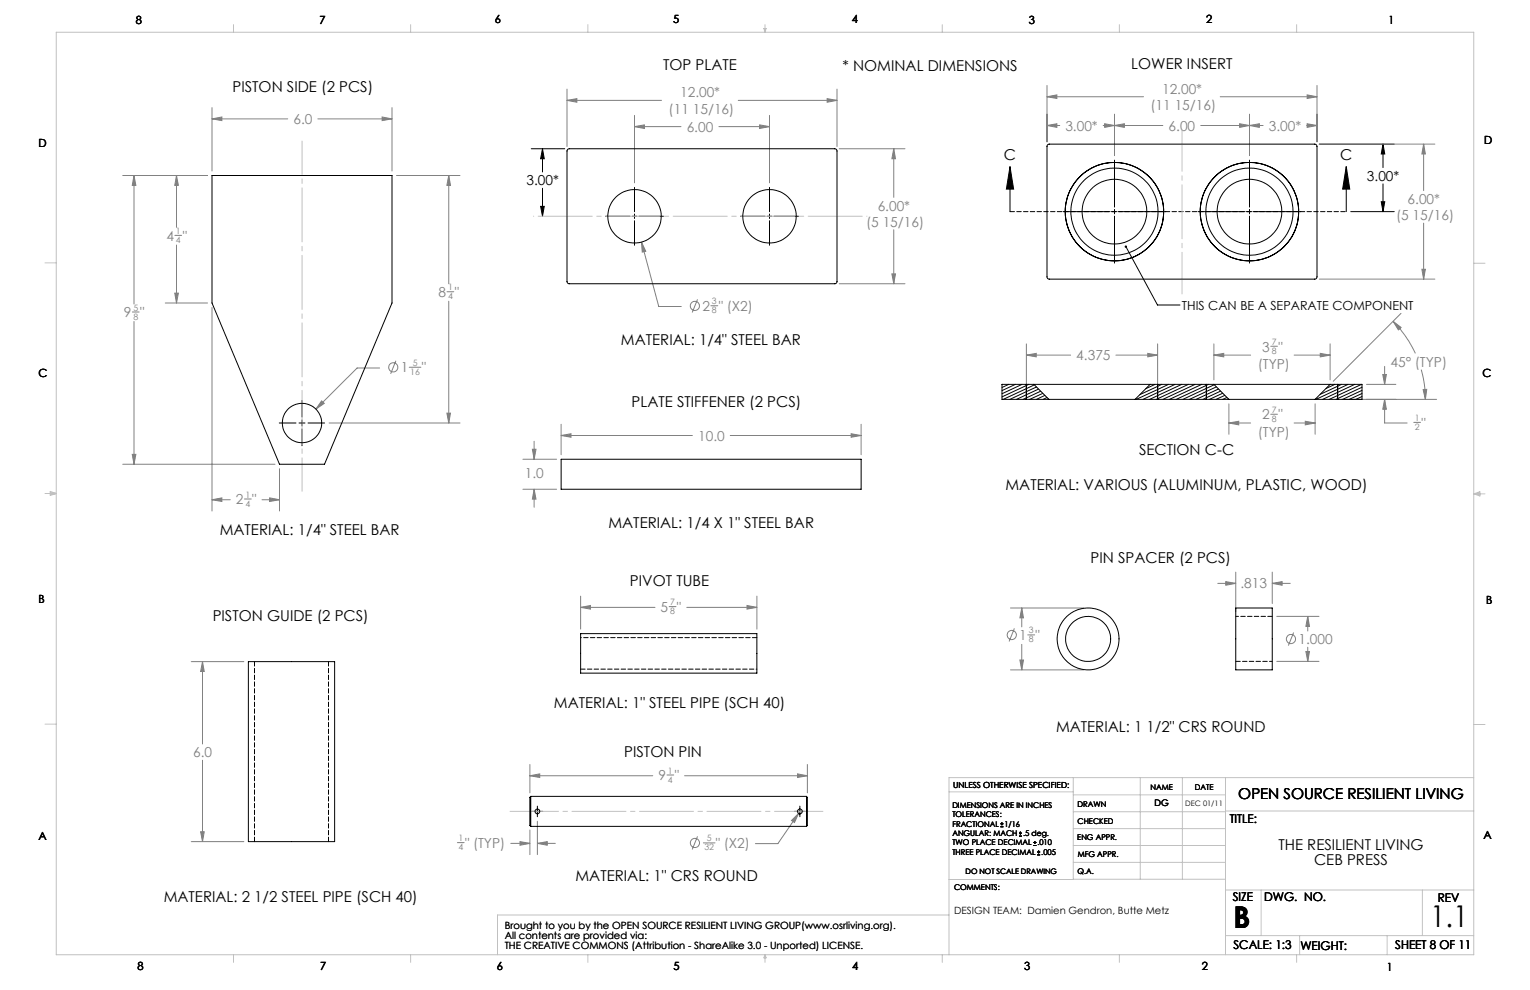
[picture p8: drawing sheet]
<svg xmlns="http://www.w3.org/2000/svg" width="432mm" height="279mm" viewBox="0 0 432 279" stroke-linecap="round" stroke-linejoin="round" font-family="sans-serif">
<g fill="none" stroke="#808080" stroke-width=".28">
<path d="M59.8 33.5l2.8-.5v1zM59.8 30.4v17.9M59.8 33.5h21.4M89.7 33.5h20.9M107.8 33l2.8 .5-2.8 .5zM110.6 30.4v17.9M160 28.3l2.8-.5v1.1zM160 25.2v16.1M160 28.3h26.7M179.1 35.7l2.8-.5v1.1zM179.1 32.6v19M179.1 35.7h13.1"/>
<path d="M202.9 35.7h14.3M208.4 28.3h27.8M214.4 35.2l2.8 .5-2.8 .6zM217.2 32.6v19M233.4 27.8l2.8 .5-2.8 .6zM236.2 25.2v16.1M295.5 27.3l2.8-.5v1zM295.5 35.4l2.8-.5v1zM295.5 24.1v15.9M295.5 27.3h27.2M295.5 35.4h3.6M311.3 35.4h16.9"/>
<path d="M311.7 34.9l2.8 .5-2.8 .5zM314.5 35.4l2.8-.5v1zM314.5 32.2v11.7M338.9 35.4h17.6M344.4 27.3h27.3M349.8 34.9l2.8 .5-2.8 .5zM352.6 35.4l2.8-.5v1zM352.6 32.2v11.7M368.8 35.4h2.9M368.9 26.8l2.8 .5-2.8 .5zM368.9 34.9l2.8 .5-2.8 .5zM371.7 24.1v15.9"/>
<path d="M34.6 49.5h24M37.8 49.5l.5 2.8h-1zM37.8 49.5v36.3M49.8 49.5l.5 2.8h-1zM49.8 49.5v14.7M111.9 49.5h17.9M126.6 49.5l.5 2.8h-1zM126.6 49.5v30.6M236.9 42h18.5M252.2 42l.5 2.8h-1zM252.2 42v13.7M372.3 40.7h32.7"/>
<path d="M401.8 40.7l.5 2.8h-1zM401.8 40.7v13.1M49.4 66.4h1.9M49.8 69.1v16.4M181 68.3l1.2 2.6-.9 .3zM181 68.3l4.9 18.2h6.4M251.7 77.3h1l-.5 2.8zM252.2 64.8v15.3M372.3 78.8h32.7M401.3 76h1l-.5 2.8zM401.8 63v15.8M37.4 88.1h1.9"/>
<path d="M37.8 90.7v40.3M46.6 85.5h12M49.3 82.7h1l-.5 2.8zM59.8 86.8v57.4M126.2 82.3h1.9M126.6 85v34.4M196.8 84.5l-1.4 3.7M200.6 86.3h2M236.9 80.1h18.5M289.7 97v14.4M323.9 99.7l2.8 .5-2.8 .5zM326.7 97v14.4"/>
<path d="M342.6 97v10.2M358.6 97.7h1.9M372.6 99.7l2.8 .5-2.8 .5zM375.4 97v10.2M393.2 90.7l2.2 1.7-.7 .7zM393.2 90.7l3.5 4.2 2.8 4.8M395.4 88.4l-19.1 19.2M90.8 113.1l.7 .7-2.4 1.7zM92.9 119.4h36.9M107.1 103.9h-6.3l-11.7 11.6M111.7 101.8l-1.5 3.7M115.5 103.6h3.3"/>
<path d="M126.1 116.6h1l-.5 2.8zM158.4 119.7v8.6M243 119.7v8.6M289.7 100.2l2.8-.5v1zM289.7 100.2h12.5M314.9 100.2h11.8M342.6 100.2l2.8-.5v1zM342.6 100.2h10.4M346.8 119.4l2.8-.5v1zM346.8 119.4h6.2M346.8 114v8.6M358.6 116.9h1.9"/>
<path d="M365.2 119.4h6M365.2 100.2h10.2M368.4 118.9l2.8 .5-2.8 .5zM371.2 114v8.6M378.8 112.7h26.6M385.7 108.5h8.2M390.2 105.7h1.1l-.5 2.8zM390.8 112.7l.5 2.8h-1.1zM390.8 112.7v6.7h6.3M390.8 103.4v5.1M399 119.2h1.9M401.1 104.3l.9 4.2 .3 4.2"/>
<path d="M401.6 110l1.1-.1-.4 2.8zM34.6 131h43M37.3 128.2h1l-.5 2.8zM78.9 132.3v11.9M147.6 129.6h9.5M147.6 138.1h9.5M150.2 126.8h1.1l-.6 2.8zM150.7 138.1l.6 2.8h-1.1zM150.7 124.5v5.1M150.7 138.1v5.1M158.4 122.9l2.7-.5v1zM158.4 122.9h37"/>
<path d="M206.1 122.9h36.9M240.2 122.4l2.8 .5-2.8 .5zM59.8 141l2.8-.5v1zM59.8 141h5.2M69 140.8h1.9M73.9 141h5M76.1 140.5l2.8 .5-2.8 .5zM163.9 171.4l2.8-.5v1zM163.9 168.2v9.4M163.9 171.4h21M188.8 171.2h2M193.8 171.4h19.8"/>
<path d="M210.8 170.9l2.8 .5-2.8 .5zM213.6 168.2v9.4M285.2 171.6h20.6M286.3 177.3l-1.5 3.7M288.4 171.6l.5 2.8h-1.1zM288.4 171.6v5.3M290.1 179.2h1.9M343.7 164.6h5.1M345.9 164.1l2.9 .5-2.9 .6zM348.8 161.5v11.2M359.1 164.6l2.7-.5v1.1zM359.1 161.5v8.8"/>
<path d="M359.1 164.6h5M360.3 174h12M365.1 178.5l-1.5 3.7M369.1 174l.5 2.8h-1.1zM369.1 174v4.1M54 186.7h14.8M57.1 186.7l.5 2.8h-1zM57.1 186.7v23.3M285.2 189.1h20.6M287.8 186.3h1.1l-.5 2.8zM288.4 181.9v7.2M360.3 186.7h12"/>
<path d="M368.5 183.9h1.1l-.5 2.8zM369.1 182.7v4M57.1 214.6v22.9M149.5 218.9l2.8-.5v1zM149.5 215.8v8M149.5 218.9h34.7M188.2 218.7h1.9M193.2 218.9h34.7M225.1 218.4l2.8 .5-2.8 .5zM227.9 215.8v8M54 237.5h14.8M56.6 234.7h1l-.5 2.8z"/>
<path d="M129.1 237.8h1.9M144.1 238h5.4M146.8 237.5l2.7 .5-2.7 .5zM149.5 234.2v7M151.7 238l2.7-.5v1zM151.7 231.8v9.4M151.7 238h5M196.8 236l-1.4 3.7M198.5 237.9h3.3M223.4 231.6l2-2-1.2 2.5zM225.4 229.6l-5.9 8.5h-6.3"/>
<circle cx="196.1" cy="86.3" r="1.3"/>
<circle cx="111" cy="103.7" r="1.31"/>
<circle cx="285.5" cy="179.2" r="1.3"/>
<circle cx="364.3" cy="180.3" r="1.29"/>
<circle cx="196.1" cy="237.9" r="1.3"/>
</g>
<g fill="none" stroke="#000" stroke-width=".28">
<path d="M149.9 42h9.5M152.6 58.2h1l-.5 2.8zM153.1 42l.5 2.8h-1zM153.1 42v6.5M153.1 53.1v7.9M179.1 52.9v6.9M217.2 52.9v6.9M285 47l1.1 6.4h-2.1zM285 47v12.7M300 59.7h13.3M313.9 59.7h1.3M314.5 45.2v13.3"/>
<path d="M314.5 59.1v1.3M315.8 59.7h13.2M338.1 59.7h13.3M352 59.7h1.3M352.6 45.2v13.3M352.6 59.1v1.3M353.9 59.7h13.2M372.3 40.7h21.2M379.9 47l1 6.4h-2zM379.9 47v12.7M381.2 59.7h12.3M389.8 56.9h1l-.5 2.8z"/>
<path d="M390.3 40.7l.5 2.8h-1zM390.3 40.7v6.6M390.3 51.9v7.8M170.9 61h6.9M178.4 61h1.3M179.1 60.4v1.3M179.1 62.3v6.9M180.3 61h7M209 61h6.9M216.5 61h1.3M217.2 60.4v1.3M217.2 62.3v6.9"/>
<path d="M218.4 61h7M314.5 61v13.3M317.7 69.6l9 16.5h6.3M352.6 61v13.3M78.8 119.4h4.7M84.4 119.4h1.7M85.2 113v4.7M85.2 118.5v1.7M86.9 119.4h4.7M85.2 121.1v4.7M150.1 229h3.1M151.7 227.5v3"/>
<path d="M224.2 229h3.1M225.7 227.5v3M282.3 233.3h.9M282.3 232.5h.9M282.8 232.1v.8M287.6 236h.8M287.6 235.1h.8M288 234.7v.8M291.6 238.6h.9M291.6 237.8h.9M292.1 237.4v.8M292.7 241.3h.8"/>
<path d="M292.7 240.5h.8M293.1 240v.8"/>
</g>
<path d="M285 59.7h94.9" fill="none" stroke="#000" stroke-width=".28" stroke-dasharray="1.3 .6"/>
<path d="M85.2 39.8v98.8" fill="none" stroke="#c0c0c0" stroke-width=".28" stroke-dasharray="15.2 1.3 1.3 1.3" stroke-dashoffset="5.8"/>
<path d="M232.2 229h-88.2" fill="none" stroke="#c0c0c0" stroke-width=".28" stroke-dasharray="15.2 1.3 1.3 1.3" stroke-dashoffset="1.6"/>
<path d="M244.7 61h-94.1" fill="none" stroke="#c0c0c0" stroke-width=".28" stroke-dasharray="15.2 1.3 1.3 1.3" stroke-dashoffset="-1.3"/>
<path d="M333.6 36.6v46.4" fill="none" stroke="#c0c0c0" stroke-width=".28" stroke-dasharray="15.2 1.3 1.3 1.3" stroke-dashoffset="3.5"/>
<g fill="none" stroke="#c0c0c0" stroke-width=".28">
<path d="M15.9 9.1h400v260.4h-400zM65.9 6.9v2.2M115.9 6.9v2.2M165.9 6.9v2.2M215.6 8h.6l-.3 1.1zM215.7 8l.2 1.1M215.9 6.9v2.2M216 8l-.1 1.1M265.9 6.9v2.2M315.9 6.9v2.2M365.9 6.9v2.2M12.7 74.2h3.2"/>
<path d="M415.9 74.3h3.2M12.7 139.3h3.2M14.2 139.1l1.7 .2M14.2 138.7l1.7 .6-1.7 .5zM15.9 139.3l-1.7 .3M415.9 139.4h3.2M415.9 139.4l1.8-.6v1.2zM415.9 139.4l1.8 .3M417.7 139.2l-1.8 .2M12.7 204.4h3.2M302.9 219.5v28.7h-35.1M321.8 219.5v28.6"/>
<path d="M333.7 219.5v28.6M345.9 219.5v50M415.9 204.5h3.2M415.9 219.5h-148.1v50M267.8 223.5h35.1M302.9 233.9h43M302.9 229.1h43M302.9 224.3h43M302.9 238.6h43M345.9 228.9h70M267.8 258.2h-127.4v11.3M302.9 248.1h43"/>
<path d="M302.9 243.4h43M345.9 251.2h70M355.9 251.2v12.9M401.4 251.2v12.9M65.9 269.5v2.1M115.9 269.5v2.1M165.9 269.5v2.1M215.9 269.5v2.1M215.9 269.5l.3 .8h-.6zM265.9 269.5v2.1M315.9 269.5v2.1M345.9 264.1h70"/>
<path d="M365.9 269.5v2.1M366.8 264.1v5.4M391.5 264.1v5.4"/>
</g>
<g fill="#000">
<path d="M317.5 69.4l.2 .2-.1-.3a.34 .34 0 0 1 .4 .4 .34 .34 0 0 1-.5 .2 .34 .34 0 0 1 0-.5z"/>
<path d="M153.1 42l.5 2.8h-1zM152.6 58.2h1l-.5 2.8zM390.3 40.7l.5 2.8h-1zM389.8 56.9h1l-.5 2.8z"/>
<path d="M285 47l1.1 6.4h-2.1zM379.9 47l1 6.4h-2z"/>
</g>
<path d="M107.8 33l2.8 .5-2.8 .5zM59.8 33.5l2.8-.5v1zM37.3 128.2h1l-.5 2.8zM37.8 49.5l.5 2.8h-1zM49.8 49.5l.5 2.8h-1zM49.3 82.7h1l-.5 2.8zM59.8 141l2.8-.5v1zM76.1 140.5l2.8 .5-2.8 .5zM90.8 113.1l-1.7 2.4 2.4-1.7zM126.6 49.5l.5 2.8h-1zM126.1 116.6h1l-.5 2.8zM57.1 186.7l.5 2.8h-1zM56.6 234.7h1l-.5 2.8zM225.1 218.4l2.8 .5-2.8 .5zM149.5 218.9l2.8-.5v1zM151.7 238l2.7-.5v1zM146.8 237.5l2.7 .5-2.7 .5zM223.4 231.6l.8 .5 1.2-2.5zM288.4 171.6l.5 2.8h-1.1zM287.8 186.3h1.1l-.5 2.8zM345.9 164.1l2.9 .5-2.9 .6zM359.1 164.6l2.7-.5v1.1zM369.1 174l.5 2.8h-1.1zM368.5 183.9h1.1l-.5 2.8zM163.9 171.4l2.8-.5v1zM210.8 170.9l2.8 .5-2.8 .5zM240.2 122.4l2.8 .5-2.8 .5zM158.4 122.9l2.7-.5v1zM150.2 126.8h1.1l-.6 2.8zM150.7 138.1l.6 2.8h-1.1zM160 28.3l2.8-.5v1.1zM233.4 27.8l2.8 .5-2.8 .6zM179.1 35.7l2.8-.5v1.1zM214.4 35.2l2.8 .5-2.8 .6zM252.2 42l.5 2.8h-1zM251.7 77.3h1l-.5 2.8zM181 68.3l.3 2.9 .9-.3zM295.5 27.3l2.8-.5v1zM368.9 26.8l2.8 .5-2.8 .5zM401.8 40.7l.5 2.8h-1zM401.3 76h1l-.5 2.8zM352.6 35.4l2.8-.5v1zM368.9 34.9l2.8 .5-2.8 .5zM295.5 35.4l2.8-.5v1zM311.7 34.9l2.8 .5-2.8 .5zM314.5 35.4l2.8-.5v1zM349.8 34.9l2.8 .5-2.8 .5zM390.2 105.7h1.1l-.5 2.8zM390.8 112.7l.5 2.8h-1.1zM368.4 118.9l2.8 .5-2.8 .5zM346.8 119.4l2.8-.5v1zM393.2 90.7l1.5 2.4 .7-.7zM401.6 110l.7 2.7 .4-2.8zM323.9 99.7l2.8 .5-2.8 .5zM289.7 100.2l2.8-.5v1zM372.6 99.7l2.8 .5-2.8 .5zM342.6 100.2l2.8-.5v1z" fill="#808080"/>
<g fill="none" stroke="#000" stroke-width=".28">
<path d="M59.8 49.5h50.8v36l-19 45.5h-12.7l-19.1-45.5zM160.2 42.2l.5-.2 75.2 .1 .3 .4v37.2l-.5 .4-75.3-.1-.4-.4v-37.1zM295.7 40.9l.3-.2 75.4 .1 .3 .5-.1 37.2-.4 .3-75.3-.1-.4-.4v-37.1zM284.7 108.5l-1.9 .9M286.6 108.5l-3.8 1.7M288.4 108.5l-5.6 2.6M289.7 108.5v4.2M290.3 108.5l-7.5 3.5M291.8 108.5h32.8M291.8 108.5h-9v4.2h13.2M291.8 108.5l4.2 4.2M291.9 108.6l-8.8 4.1"/>
<path d="M292.5 109.2l-7.5 3.5M293.1 109.8l-6.2 2.9M293.7 110.4l-5 2.3M294.3 111l-3.7 1.7M294.9 111.6l-2.4 1.1M295.5 112.2l-1.1 .5M296 112.7h24.4M320.4 112.7h26.4M324.6 108.5h18M324.6 108.5l-4.2 4.2M326 108.5l-2.7 1.2M326.7 108.5v4.2"/>
<path d="M327.9 108.5l-6.2 2.9M329.8 108.5l-9.1 4.2M331.6 108.5l-9 4.2M333.5 108.5l-9.1 4.2M335.4 108.5l-9.1 4.2M337.3 108.5l-9.1 4.2M339.2 108.5l-9.1 4.2M340.5 108.5v4.2M341 108.5l-9 4.2M342.6 108.5h32.8M342.6 108.5l4.2 4.2M342.7 108.6l-8.9 4.1"/>
<path d="M343.3 109.2l-7.6 3.5M343.9 109.8l-6.3 2.9M344.5 110.4l-5 2.3M345.1 111l-3.8 1.7M345.7 111.6l-2.5 1.1M346.3 112.2l-1.2 .5M346.8 112.7h24.4M375.4 108.5h9v4.2h-13.2M375.4 108.5l-4.2 4.2M376.7 108.5l-2.5 1.1M377.5 108.5v4.2M378.6 108.5l-6 2.8"/>
<path d="M380.5 108.5l-9.1 4.2M382.3 108.5l-9 4.2M384.2 108.5l-9.1 4.2M384.4 109.3l-7.4 3.4M384.4 110.2l-5.5 2.5M384.4 111.1l-3.6 1.6M384.4 111.9l-1.7 .8M158.4 129.6h84.6v8.5h-84.6zM163.9 178.8h49.7v11.2h-49.7zM348.8 171.6h10.3v17.5h-10.3zM70.1 186.7h24.3v50.8h-24.3zM149.8 224.8v8.4"/>
<path d="M149.8 224.8l-.3 .2v8l.3 .2M149.8 224.8h77.8M149.8 233.2h77.8M227.6 224.8v8.4M227.6 224.8l.3 .2v8l-.3 .2"/>
<circle cx="314.5" cy="59.7" r="12.3"/>
<circle cx="314.5" cy="59.7" r="13.9"/>
<circle cx="314.5" cy="59.7" r="9.1"/>
<circle cx="352.6" cy="59.7" r="12.3"/>
<circle cx="352.6" cy="59.7" r="13.9"/>
<circle cx="352.6" cy="59.7" r="9.1"/>
<circle cx="179.1" cy="61" r="7.5"/>
<circle cx="217.2" cy="61" r="7.5"/>
<circle cx="85.2" cy="119.4" r="5.6"/>
<circle cx="307.1" cy="180.3" r="8.7"/>
<circle cx="307.1" cy="180.3" r="6.3"/>
<circle cx="151.7" cy="229" r=".67"/>
<circle cx="225.8" cy="229" r=".67"/>
</g>
<path d="M213.6 180h-49.7M359.1 174h-10.3M71.8 186.7v50.8M163.9 188.8h49.7M348.8 186.7h10.3M92.7 237.5v-50.8" fill="none" stroke="#000" stroke-width=".28" stroke-dasharray="1.3 .6"/>
<g font-size="8.5">
<text x="348.1" y="261.8">B</text>
<text x="403.6" y="261.6">1.1</text>
</g>
<g font-size="4.2">
<text x="187.1" y="19.9">TOP PLATE</text>
<text x="237.8" y="20.1">* NOMINAL DIMENSIONS</text>
<text x="319.3" y="19.4">LOWER INSERT</text>
<text x="65.6" y="25.9">PISTON SIDE (2 PCS)</text>
<text x="283.3" y="45.1">C</text>
<text x="378.2" y="45.1">C</text>
<text x="175.2" y="97.2">MATERIAL: 1/4&quot; STEEL BAR</text>
<text x="178.2" y="115">PLATE STIFFENER (2 PCS)</text>
<text x="321.5" y="128.4">SECTION C-C</text>
<text x="283.8" y="138.3">MATERIAL: VARIOUS (ALUMINUM, PLASTIC, WOOD)</text>
<text x="171.7" y="149.1">MATERIAL: 1/4 X 1&quot; STEEL BAR</text>
<text x="62" y="151">MATERIAL: 1/4&quot; STEEL BAR</text>
<text x="307.8" y="158.9">PIN SPACER (2 PCS)</text>
<text x="177.8" y="165.4">PIVOT TUBE</text>
<text x="60" y="175.1">PISTON GUIDE (2 PCS)</text>
<text x="156.3" y="199.7">MATERIAL: 1&quot; STEEL PIPE (SCH 40)</text>
<text x="298" y="206.5">MATERIAL: 1 1/2&quot; CRS ROUND</text>
<text x="176.2" y="213.5">PISTON PIN</text>
<text x="349.5" y="225.6">OPEN SOURCE RESILIENT LIVING</text>
<text x="360.8" y="239.9">THE RESILIENT LIVING</text>
<text x="370.9" y="244.2">CEB PRESS</text>
<text x="162.4" y="248.8">MATERIAL: 1&quot; CRS ROUND</text>
<text x="46.2" y="254.6">MATERIAL: 2 1/2 STEEL PIPE (SCH 40)</text>
</g>
<g font-size="3.9" fill="#808080">
<text x="192" y="27.5">12.00*</text>
<text x="328" y="26.4">12.00*</text>
<text x="82.8" y="35">6.0</text>
<text x="188.7" y="32.1">(11 15/16)</text>
<text x="324.7" y="31">(11 15/16)</text>
<text x="193.8" y="37.2">6.00</text>
<text x="300.7" y="36.9">3.00*</text>
<text x="329.8" y="36.9">6.00</text>
<text x="358.1" y="36.9">3.00*</text>
<text x="247.7" y="59.4">6.00*</text>
<text x="397.3" y="57.5">6.00*</text>
<text x="244.5" y="64">(5 15/16)</text>
<text x="394" y="62.1">(5 15/16)</text>
<text x="47" y="67.9">4 &quot;</text>
<text x="123.8" y="83.8">8 &quot;</text>
<text x="35" y="89.5">9 &quot;</text>
<text x="198.2" y="87.8">2 &quot; (X2)</text>
<text x="303.8" y="101.7">4.375</text>
<text x="356.2" y="99.2">3 &quot;</text>
<text x="113.1" y="105.1">1</text>
<text x="119.1" y="105.1">&quot;</text>
<text x="355" y="104.1">(TYP)</text>
<text x="392.4" y="103.4">45° (TYP)</text>
<text x="356.2" y="118.4">2 &quot;</text>
<text x="197" y="124.3">10.0</text>
<text x="355" y="123.3">(TYP)</text>
<text x="401.2" y="120.7">&quot;</text>
<text x="148.1" y="134.9">1.0</text>
<text x="66.6" y="142.3">2 &quot;</text>
<text x="350.1" y="166.1">.813</text>
<text x="186.4" y="172.7">5 &quot;</text>
<text x="287.7" y="180.7">1 &quot;</text>
<text x="366.5" y="181.8">1.000</text>
<text x="54.5" y="213.7">6.0</text>
<text x="185.8" y="220.2">9 &quot;</text>
<text x="131.3" y="239.3">&quot; (TYP)</text>
<text x="202.1" y="239.4">&quot; (X2)</text>
</g>
<g font-size="3.9">
<text x="148.6" y="52.3">3.00*</text>
<text x="385.8" y="51">3.00*</text>
</g>
<text font-size="3.5" x="333.6" y="87.4">THIS CAN BE A SEPARATE COMPONENT</text>
<g font-size="3.4">
<text x="347.1" y="232.3">TITLE:</text>
<text x="347.9" y="254.3">SIZE</text>
<text x="356.7" y="254.4">DWG. NO.</text>
<text x="405.7" y="254.5">REV</text>
<text x="348.1" y="267.9">SCALE: 1:3</text>
<text x="367" y="268">WEIGHT:</text>
<text x="393.8" y="267.9">SHEET 8 OF 11</text>
</g>
<g font-size="3.2">
<text x="38.3" y="6.7">8</text>
<text x="90.2" y="6.7">7</text>
<text x="139.7" y="6.5">6</text>
<text x="190" y="6.5">5</text>
<text x="240.4" y="6.5">4</text>
<text x="290.4" y="6.7">3</text>
<text x="340.4" y="6.5">2</text>
<text x="391.9" y="6.7">1</text>
<text x="10.9" y="41.6">D</text>
<text x="418.9" y="40.7">D</text>
<text x="10.9" y="106.3">C</text>
<text x="418.4" y="106.4">C</text>
<text x="10.8" y="170.2">B</text>
<text x="419.4" y="170.6">B</text>
<text x="10.8" y="237.2">A</text>
<text x="418.6" y="236.8">A</text>
<text x="38.8" y="273.8">8</text>
<text x="90.4" y="273.8">7</text>
<text x="140.2" y="273.8">6</text>
<text x="190.1" y="273.9">5</text>
<text x="240.5" y="273.8">4</text>
<text x="289" y="273.9">3</text>
<text x="339.1" y="273.8">2</text>
<text x="391.4" y="274.1">1</text>
</g>
<g font-size="2.8">
<text x="269.3" y="257.9">DESIGN TEAM: Damien Gendron, Butte Metz</text>
<text x="142.4" y="262">Brought to you by the OPEN SOURCE RESILIENT LIVING GROUP(www.osrliving.org).</text>
<text x="142.4" y="264.9">All contents are provided via:</text>
<text x="142.4" y="267.7">THE CREATIVE COMMONS (Attribution - ShareAlike 3.0 - Unported) LICENSE.</text>
</g>
<g font-size="2.5" fill="#808080">
<text x="49.7" y="66.1">1</text>
<text x="49.7" y="68.6">4</text>
<text x="126.5" y="82">1</text>
<text x="37.7" y="87.7">5</text>
<text x="126.5" y="84.5">4</text>
<text x="200.9" y="85.9">3</text>
<text x="200.9" y="88.4">8</text>
<text x="37.7" y="90.2">8</text>
<text x="358.9" y="97.3">7</text>
<text x="358.9" y="99.9">8</text>
<text x="115.8" y="105.8">16</text>
<text x="116.5" y="103.2">5</text>
<text x="358.9" y="116.5">7</text>
<text x="358.9" y="119">8</text>
<text x="399.3" y="118.8">1</text>
<text x="399.3" y="121.3">2</text>
<text x="69.3" y="140.4">1</text>
<text x="69.3" y="143">4</text>
<text x="189.1" y="170.8">7</text>
<text x="189.1" y="173.3">8</text>
<text x="290.4" y="178.8">3</text>
<text x="290.4" y="181.3">8</text>
<text x="188.5" y="218.3">1</text>
<text x="188.5" y="220.8">4</text>
<text x="129.4" y="237.4">1</text>
<text x="129.4" y="240">4</text>
<text x="198.8" y="240">32</text>
<text x="199.5" y="237.5">5</text>
</g>
<text font-size="2.5" x="325.8" y="227.6">DG</text>
<text font-size="2.4" x="269" y="222.4">UNLESS OTHERWISE SPECIFIED:</text>
<g font-size="2.2">
<text x="268.8" y="228">DIMENSIONS ARE IN INCHES</text>
<text x="304.1" y="227.7">DRAWN</text>
<text x="324.7" y="222.9">NAME</text>
<text x="337.2" y="222.9">DATE</text>
<text x="268.8" y="230.6">TOLERANCES:</text>
<text x="268.8" y="233.3">FRACTIONAL</text>
<text x="283.5" y="233.3">1/16</text>
<text x="304.1" y="232.6">CHECKED</text>
<text x="268.8" y="238.6">TWO PLACE DECIMAL</text>
<text x="268.8" y="235.9">ANGULAR: MACH</text>
<text x="288.7" y="236">.5 deg.</text>
<text x="292.8" y="238.6">.010</text>
<text x="304" y="237.2">ENG APPR.</text>
<text x="268.8" y="241.3">THREE PLACE DECIMAL</text>
<text x="293.9" y="241.3">.005</text>
<text x="304.2" y="241.9">MFG APPR.</text>
<text x="269.3" y="251.2">COMMENTS:</text>
<text x="304.1" y="246.7">Q.A.</text>
</g>
<g font-size="2.1">
<text x="334.5" y="227.6">DEC 01/11</text>
<text x="272.5" y="246.7">DO NOT SCALE DRAWING</text>
</g>
</svg>
